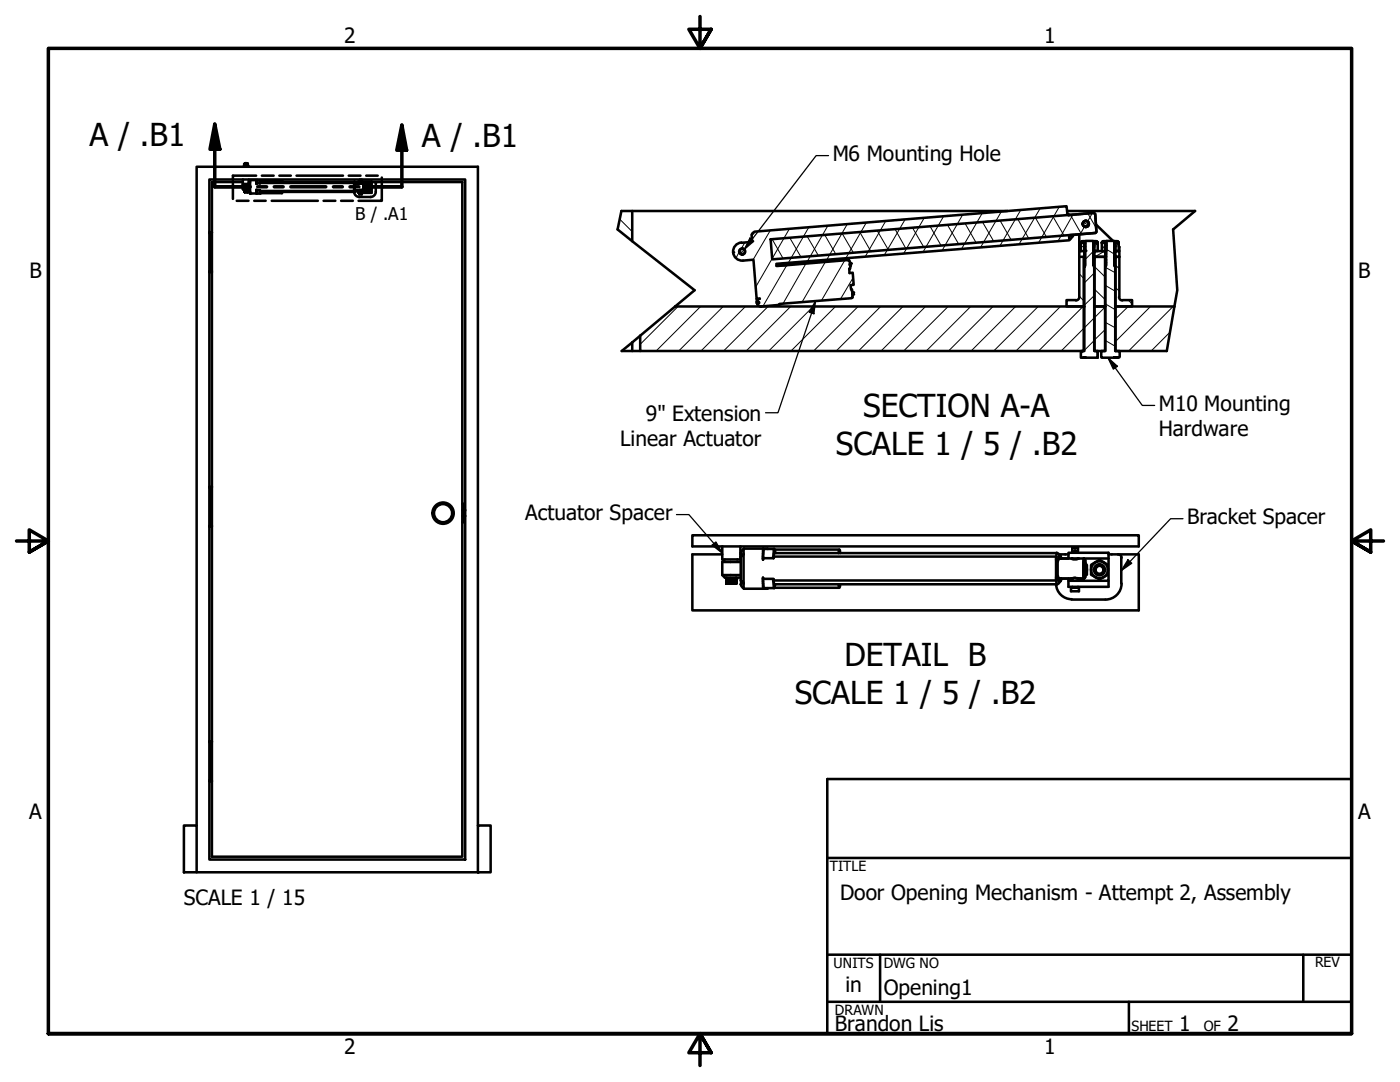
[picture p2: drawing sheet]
<svg xmlns="http://www.w3.org/2000/svg" width="279mm" height="216mm" viewBox="0 0 279 216" stroke-linecap="round" stroke-linejoin="round" font-family="sans-serif">
<!-- layer: Hatch (ANSI) -->
<g fill="none" stroke="#000" stroke-width=".2">
<path d="M123.6 43.7l2.6 2.5M147.5 50.3l-.6 1.2M148.5 49.8l-.7 .7M148.7 48.4l-.8 1.3M153.7 46l-3.4 5.8M154.1 47.8l2.2 3.8M157 52.9l-4.7 8.2M157.5 45.7l-6.7 11.6M157.6 47.4l2.2 3.8M160.8 52.6l-4.5 8M161.1 47.2l2.2 3.8M161.4 45.3l-4.1 7.2"/>
<path d="M164.6 46.9l2.2 3.8M164.7 52.3l-4.6 8M165.2 45l-4.1 7.2M168.1 46.6l2.2 3.8M168.6 51.9l-4.6 8M169.1 44.7l-4.1 7.2M170.2 55.4l-2.4 4.2M171.6 46.3l2.2 3.9M172.9 44.4l-4.1 7.2M175.1 46l2.2 3.8M176.8 44.1l-4.1 7.1M178.6 45.7l2.2 3.9"/>
<path d="M180.7 43.8l-4.2 7.1M182.1 45.5l2.2 3.8M184.5 43.4l-4.2 7.2M185.6 45.1l2.2 3.9M188.3 43.1l-4.1 7.2M189.1 44.9l2.2 3.8M192.2 42.8l-4.2 7.2M192.6 44.6l2.2 3.9M196 42.5l-4.1 7.2M196.1 44.3l2.2 3.8M199.6 44l2.2 3.9M199.8 42.2l-4.1 7.1"/>
<path d="M203.1 43.8l2.2 3.8M203.7 41.9l-4.1 7.1M206.6 43.4l2.3 3.9M207.6 41.6l-4.2 7.1M210.1 43.2l2.2 3.8M211.4 41.3l-4.1 7.2M213.6 42.9l2.2 3.8M214.1 42.9l-3 5.2M215.4 59.1l.9 .9M215.4 54.6l.9 1M216.1 48.1l.2 .4M216.2 44.4l1 .5"/>
<path d="M216.4 51.9h.1M216.4 49l-.7 .4M216.5 45.1l-.9 1.6M217.1 42.6l1.7 2.9M218 42.5l-1 1.7M218.2 50.2l-1.6 1.6M218.4 50h-.1M218.4 59l-2 1.9M218.4 54.5l-2 2M218.4 57.7l2.1 2.1M218.4 53.2l2.1 2M218.5 48.1l.2 .4"/>
<path d="M219.1 48.6l-.8 .5M220.2 48.1l.3 .4M220.5 50.1l-2 1.1M220.6 48.7l-.7 1.2M220.6 57l2 1.1M220.6 53.3l2 1.1M220.7 49.7l1.9 1.1M220.7 48.5l-.1 .1M222.4 48.1l.3 .4M222.4 49.8v.1M222.6 57.4l.8 .7M222.6 52.9l.8 .8"/>
<path d="M222.9 50.1l-.3 .2M223.2 48.5l-.7 1.2M223.2 48.4h.1M225.2 59.9l.7 .7M126 68.5l.2 .2M135.3 61.2l-7.5 7.5M139.8 61.2l-8.9 8.8M144.3 61.2l-8.9 8.8M148.8 61.2l-8.9 8.8M153.3 61.2l-8.9 8.8M157.8 61.2l-8.9 8.8M162.3 61.2l-8.9 8.8"/>
<path d="M166.8 61.2l-8.9 8.8M171.3 61.2l-8.9 8.8M175.8 61.2l-8.9 8.8M180.2 61.2l-8.9 8.8M184.7 61.2l-8.9 8.8M189.2 61.2l-8.9 8.8M193.7 61.2l-8.9 8.8M198.2 61.2l-8.9 8.8M202.7 61.2l-8.9 8.8M207.2 61.2l-8.9 8.8M211.6 61.2l-8.8 8.8M212.9 61.1v.1"/>
<path d="M216.2 61.2l-8.9 8.8M216.3 70l-.6 .6M216.3 65.5l-4.5 4.5M218.4 63.4l-2 2M218.4 67.9l-2 2M219.8 71.2l.4 .2M220.5 61.3l-2.1 2.1M220.5 65.8l-2.1 2M220.6 67.9l2 1.2M220.6 64.3l2 1.1M220.6 60.6l2 1.2M225.2 61.2l-2.6 2.4"/>
<path d="M229.6 61.2l-7 6.9M233.6 66.2l-3.9 3.8M234.1 61.2l-8.9 8.8"/>
</g>
<!-- layer: Visible (ANSI) -->
<g fill="none" stroke="#000" stroke-width=".51">
<path d="M41.8 35.8h51v135.7h-51zM48.5 36.3h-6.2v134.6h50v-134.6h-18.1M48.5 35.8v.9h1.2M48.5 36.8h1.2M48.5 37.7h1.2M48.6 33.2l.9-.1v.2M48.6 36.7l-.1 .1v.9l.1 .2h1.1M48.7 33.1l-.1 .1M48.7 37.8v.1M48.8 38h.1M48.8 32.8v.3h.6v-.3M48.8 32.8h.3"/>
<path d="M48.8 32.8h.6M48.8 38v.3zM48.8 38h.2l-.1 .3M48.8 38.3h.1M48.8 32.7l-.1 .1M48.8 32.8h.5M48.9 38v.3zM48.9 32.6h.4M48.9 32.7h.4M48.9 38.3h-.1h.6M48.9 32.6h.3h-.3M48.9 32.6h.3"/>
<path d="M48.9 32.7h.3M48.9 32.6v.2M48.9 32.7v.1M49.1 32.8h.3M49.1 38v.3M49.1 38.3v-.3v.3M49.1 38v.3zM49.1 32.8v.3M49.1 38l.1 .3zM49.2 32.6l-.3 .1M49.2 32.7l-.3 .1M49.2 32.7h.1"/>
<path d="M49.2 32.6h.1M49.3 38v.3zM49.3 32.6h-.4M49.3 32.6l-.4 .1M49.3 32.7l-.1 .1M49.3 32.6v.2M49.4 38h.1M49.4 38.3h.1M49.4 32.7l.1 .1M49.4 37.8v.1M49.4 38v.3M49.5 33.1v.1"/>
<path d="M49.5 33.2v.1M49.7 36.3v.2M49.7 35.8v.9M49.7 38.1l.2 .1M49.7 38.1v.1M49.7 36.2v.1M49.7 38.3v.1M49.7 36.5v1.6M49.8 38.1l-.1 .2 .2 .3M49.9 35.9l1.6 .1M49.9 35.9v2.7h2M49.9 36.3l-.2 .2"/>
<path d="M49.9 35.9v.1M49.9 36l-.2 .2 .1 .2M51.2 38v.6M51.2 35.9v.8v-.1M51.2 38v-.2v.8M51.2 38h.7M51.2 36.6h.7M51.9 38v.3h18.8M51.9 38v.5M51.9 36.5v-.2h18.8v.2M51.9 36.5v.1M51.9 38.1h18.8"/>
<path d="M51.9 36.5h18.8M51.9 38.5v.1M51.9 38.5h4.4M52 36.3l-.1-.3v.5M52 38.3l-.1 .3M56.2 38.3l.1 .2v-.2M56.2 36.3l.1-.3v.3M56.3 36h-5.1v.6M70.7 38.1v.3M70.7 36.5v1.6M70.7 38.3a1.05 1.05 0 0 0 1 1M70.7 36.2l.2 .3"/>
<path d="M70.7 37.8l.2 .3-.2 .2M70.8 36.7v1.1M70.9 38h1.3M70.9 36.3h.6M70.9 36.6h.6M70.9 36.5l-.2 .3M70.9 38h.1M70.9 38.1h.1M70.9 36.4h.1M70.9 36.5h.1M70.9 36.4l.1 .2M71 38l-.1 .2"/>
<path d="M71.5 38v.5h2.7v-.4M71.7 36.6h.5h-.4M71.7 38.5h.5v.3h-.5zM71.7 39.3h2.3M71.8 38h.4M71.8 36.2v-.3h.3v.3M71.8 37.9v.2M71.8 38.5h.1M71.9 36.1l.1 .1zM72.1 38h.2M72.1 37.9v.2M72.1 38.5h.1"/>
<path d="M72.2 38h.3M72.5 36.6v1.4M72.5 36.6l.1 .1M72.6 36.7v1.2zM72.6 37.1v.6M72.6 37v.7M72.6 37.9l-.1 .1M73.9 37.2l-.2-.1a.27 .27 0 0 0-.3 0 .27 .27 0 0 0-.1 .3v-.1M74.2 36.6h-2.7v-.4h2.7v1.9h-2.7M74.8 36.3l.3 .2M75 36.6v1.7a1.05 1.05 0 0 1-1.1 1M41.8 46.5h.2v7.6h-.2"/>
<path d="M41.8 46.4h.5M41.8 54.3h.5M42 46.5h.1M42 54.1h.1M42 49.3h.1M42 47.4h.1M42 51.2h.1M42 53.1h.1M42.3 46.5h-.2v7.6h.2M124 42.1h2.2v6M126.2 42.1h74.8M148 48.4a1.81 1.81 0 0 0-1.7 1.9 1.81 1.81 0 0 0 2 1.7l2.1-.2 .6 7.8h.6l-.2 .1-.3 .5"/>
<path d="M148.1 49.6a.55 .55 0 0 0-.5 .5 .55 .55 0 0 0 .5 .6M148.1 49.6l.4 .2M148.5 49.8a.52 .52 0 0 1 .1 .6 .52 .52 0 0 1-.5 .3M150.3 46.4l-.2 .4M151 59.6l.1 .9M153.8 47.8l64.5-5.3 .3 .2 .2 3.6-.2 .2-64.5 5.3zM157 52.5v.4l-2.1 .1M169.6 52.6h.2h-.2v.3l.2 .1M169.6 52.9l.2 .1M169.6 52.7h.2M169.7 53.3v.3h-.2v.9l.7-.1 .2 2.4-.7 .1 .2 .9h.2v.2M169.8 52.9l-.1 .4"/>
<path d="M169.8 52.8v.1M169.8 52.7v.1M169.8 52.8h-.2M170 58.1l.2 .4M170.1 59.1l.1 .3h-.2v.1l-14.4 1.1v.2l-3.6 .4M170.1 58.5h.1l-.1 .6M170.1 58.5l.1-.1h-.1l.1 .3h-.1M170.1 58.6h.2M213 42.6l.5 .3M213 42.1h25.5M213.1 42.9l-.2-1.8-62.3 5.1-.6 .7 .1 1.4-2.1 .2M213.1 42.9l.1 .1"/>
<path d="M213.2 42.9l5.1-.4 .3 .2 .2 3.6-.2 .2-5 .4M213.6 46.9l-.2 .2v.8l-58.5 4.7 .1 .5 14.4-1.2v.1h.1l.3 .7M213.9 46.9v.1M213.9 47l-.1 .5-.4 .3M215.4 50.1h.3M215.4 46.7v4.5M215.4 59.3a.67 .67 0 0 1-.7 .6M215.7 48.5l.9 .1h-.2l.2 .2-.2 .2 .2 .1-.2 .2 .2 .1-.2 .2 .2 .2-.2 .1 .2 .1-.9 .1M215.7 48.5v1.6M216 48.1l-.3 .4M216 48.1h.6v.4h-.9M216 48.1h.3z"/>
<path d="M216 48.1l-.2 .1-.1 .3M216.3 51.2h-.9v8M216.3 51.2v10h-3.4v-1.3h1.9M216.3 51.2h.2M216.3 48.1h.2M216.4 49.9h.1M216.4 49.6h.1M216.4 49.3h.1M216.4 48.7h.1M216.4 49h.1M216.5 48.1h1.6l.3 .4-.2 .1 .2 .2-.2 .1 .2 .2-.2 .1 .2 .1-.2 .2 .2 .2-.2 .1 .2 .2-.2 .1 .2 .2-.2 .1 .2 .1-.2 .2 .2 .2-.2 .1 .2 .2-.2 .1 .2 .1-.2 .2 .2 .2-.2 .1 .2 .2-.2 .1 .2 .2-.2 .1 .2 .1-.2 .2 .2 .2-.2 .1 .2 .2v16.7h.7v1.4h-3.4v-1.4h.7v-16.9l.2-.1-.2-.1 .2-.2-.2-.1 .2-.1-.2-.2 .2-.2-.2-.2 .2-.1-.2-.1 .2-.2-.2-.1 .2-.2-.2-.1 .2-.2-.2-.1 .2-.2-.2-.1 .2-.1-.2-.2 .2-.2-.2-.2 .2-.1-.2-.1 .2-.2-.2-.1 .2-.2-.2-.1 .2-.2-.2-.2 .2-.1-.2-.2zM218.2 50.1h.2"/>
<path d="M218.2 48.1h.2M218.2 51.2h.2M218.3 48.5h.1M218.3 50h.1M218.3 49.7h.1M218.3 49.4h.1M218.3 48.8h.1M218.3 49.1h.1M218.4 50.1h2.2v1.1h-2.2zM218.4 48.1h.4zM218.4 51.2h2.1v10h-2.1zM218.8 48.1l.3 .4"/>
<path d="M218.8 48.1h-.6v.4h.9M218.8 44.8l3.3 3.3M219.1 48.5v1.6h-.7M219.1 48.5h-.8l-.1 .1 .2 .2-.2 .2 .2 .1-.2 .1 .2 .2-.2 .1 .2 .2-.2 .1 .2 .2-.2 .1h.2M219.9 48.5l.9 .1h-.2l.2 .2-.2 .2 .2 .1-.2 .2 .2 .1-.2 .2 .2 .2-.2 .1 .2 .1-.9 .1zM220.2 48.1l-.3 .4M220.2 48.1h.6v.4h-.9M220.2 48.1h.3zM220.5 48.1h.3M220.6 49.8l.2 .1h-.2M220.6 49.6h.2M220.6 48.6l.2 .1h-.2"/>
<path d="M220.6 49h.2M220.6 48.3l.2-.2h1.5l.3 .2-.2 .2 .2 .1-.2 .2 .2 .2-.2 .1 .2 .1-.2 .2 .2 .1-.2 .2 .2 .1-.2 .2 .2 .2-.2 .1 .2 .1-.2 .2 .2 .1-.2 .2 .2 .2-.2 .1 .2 .2-.2 .1 .2 .1-.2 .2 .2 .1-.2 .2 .2 .2-.2 .1 .2 .1-.2 .2 .2 .1-.2 .2 .2 .1v16.9h.9v1.2l-.2 .2-3.5-.1v-1.3h.8v-16.7l.1-.2-.1-.1 .2-.1-.2-.1 .2-.2-.2-.1 .2-.2-.2-.2 .2-.1-.2-.1 .2-.2-.2-.1 .2-.2-.2-.2 .2-.1-.2-.2 .2-.1-.2-.1 .2-.2-.2-.1 .2-.2-.2-.2 .2-.1-.2-.2 .2-.1-.2-.1 .2-.2-.2-.2 .2-.1-.2-.2 .2-.2-.2-.1 .2-.1zM220.6 50.1h.1M220.8 49.3h-.2h.2M222.4 48.6l.2-.1h.7v1.6h-.8l.1-.1-.2-.2 .2-.1-.2-.2 .2-.1-.2-.2 .2-.1-.2-.1 .2-.2zM222.4 50h.2M222.4 49.4h.2M222.4 49.7h.2h-.2M222.4 48.8h.2M222.4 51.2h.2M222.4 50.1h.1M222.4 48.1h.2"/>
<path d="M222.6 50.1h.8v1.1h-.8zM222.6 48.5h-.2M222.6 49.1h-.2h.2M222.6 48.1h.3zM222.9 48.1l.4 .4M222.9 48.1h-.5v.4h.9M223.3 49.1l.1 .2v.8M223.3 59.3a.67 .67 0 0 0 .7 .6M223.4 59.2v-8h-.8v10h3.3v-1.3h-1.9M126.2 68.3v1.7h-2.1M126.2 70h1.6M134.7 61.2h81.7"/>
<path d="M151.1 60.2l.4 .1v.2h-.4l.1 .4 .5 .2M151.1 60.2l.3 .1-.3 .1zM151.1 60.4v.1M151.9 61.1l-.1 .1M216.3 61.2v8.8h-88.5v-3M216.3 71.4h.1M216.5 71.3l.1 .1M218.4 61.2h.1M218.4 61.2h2.1v8.8h-2.1zM219.1 70v1.4M220.5 61.2h.1M222.4 71.4h.1"/>
<path d="M222.6 61.2h.1M222.6 71.4h.1M222.6 71.3v.1M222.7 71.4h.1M222.7 71.3v.1M222.8 71.3v.1M222.8 71.4h.1M234.4 61.2h-11.8v8.8h10.3M41.8 97.3h.2v7.6h-.2M41.8 97.2h.5M42 97.3h.1M42 98.2h.1"/>
<path d="M42.3 97.3h-.2v7.6h.2M41.8 105.1h.5M42 104.9h.1M42 100.1h.1M42 102h.1M42 103.9h.1M92.3 100.5h.1v3.8h-.1M92.4 102.9h.4M92.4 101.9h.4M92.4 103h.4M92.4 101.7h.4M138.2 110.6h5.9"/>
<path d="M138.2 109h89.1M144.1 109v2.6h3.7M144.1 112.1h3.7M144.1 114.7h3.7M144.7 111.6l-.6 .5v2.6l.6 .6h3.1M145 115.5h.1M145 116.4h.1M145 116.4v.1M145 115.3v1.2l1.9-.1M145 115.5v.9M145.1 115.5v.9zM145.2 115.5h.1"/>
<path d="M145.2 116.4h.1M145.2 115.5v.9v-.9M145.2 115.5v.9v-.9h.4v.9h-.4zM145.3 116.4v-.9v.9M145.4 116.4v-.9v.9M145.5 116.4v-.9v.9M145.7 115.5v.9v-.9M145.8 115.5v.9v-.9M145.9 115.5h.1v.9h-.1zM145.9 116.4v-.9v.9M146 115.5v.9M146.1 115.5v.9"/>
<path d="M146.2 115.5h.2v.9h-.2zM146.2 115.5v.9v-.9M146.3 115.5v.9v-.9M146.4 116.4v-.9v.9M146.5 116.4v-.9v.9M146.6 116.4v-.9v.9M146.6 115.5h.1v.9v-.9v.9h-.1zM146.8 115.5h.1zM146.8 116.4v-.9v.9M146.9 115.5v.9zM146.9 116.4h.1M146.9 115.3v.2"/>
<path d="M146.9 115.5h.1M146.9 115.5v.9M147.8 110.6h.1v.5M147.8 109v2.6M147.8 110.3v.1M147.8 116.5v.1M147.9 115.9v.4M147.9 110.4l.2 .5M147.9 116.7l.2 .4 .3 .2M148.1 116l-.2 .6M148.4 110.6l-.6 .5v4.7l.6 .5M148.5 109.6l-.4 .2-.2 .5"/>
<path d="M148.5 109.5v8h4.7v-.2M148.5 109.5h4.7M148.5 109.5l-.1 .1M152.3 115.5l.1 1.8h2.1M152.3 115.5v-.2v2.2M152.3 115.5h2.1M152.3 111.4h2.1M152.3 109.5v2.2v-.3M154.4 115.8l.1 .8h56.4M154.4 115.8v-.2l.1 1.7M154.4 111.1h56.4M154.5 109.5h-2.1l-.1 1.9"/>
<path d="M154.6 109.7h12.9M154.6 117.3h12.9M154.7 116.6l-.2 .7M154.8 110.4l-.3-.9-.1 1.9M167.3 116.6l.2 .6 .2-.6M167.3 110.4l.2-.7 .2 .7M210.8 116.5a3.1 3.1 0 0 0 3.1 3.1M210.8 111.1v4.7h-56.4M210.8 111.1l.1 .7M210.9 115.1v1.5M210.9 110.4h-56.4l-.1 1M210.9 110.3l-.1 .8"/>
<path d="M210.9 110.3a.79 .79 0 0 1 .6 .7M210.9 111.8v2.8a.57 .57 0 0 0 .4 .8l.2 .4M211.1 111.8v3.4M211.4 115.4h2.5l.5-.1 .9 .1M211.4 110.6h1.8M211.4 111.4h1.8M211.5 115.7v.3zM211.5 110.9v.4zM211.5 110.9l.3 .5M211.5 115.9a.79 .79 0 0 1-.6 .7M211.5 111.1l-.2 .5-.4 .3M211.8 115.4l-.3 .6"/>
<path d="M211.8 115.4v.2zM211.8 111.4h.1M213.2 115.4v1.7h8v-1.2M213.7 117.3h1.6v.7h-1.6zM213.9 111.4l.2 .2 1.2-.2M213.9 119.6h6.7M214 111.4l-.1 .1 1 .1 .4-.2M214 110.3v-1h1.1v1M214 117.1v.2M215.1 111.4v.1M215.1 115.4v.5M215.1 117.1v.2"/>
<path d="M215.3 115.4h-1.3h-.1h.1v.5M215.3 111.4h-2.1v-1.1h8v5.6h-8M215.3 111.4h5.9M215.3 115.4h1M215.6 115.4l-.5 .2M216.3 111.4l-.1 .6v3l.1 .4M216.3 111.4l-.1 .7v2.8l.1 .5M216.3 111.4l.2 .3M216.5 111.7l.2 1.8-.2 1.8-.1-.8zM216.5 115.3l-.2 .1M216.7 112.5l.2 .2v2l-.2 .1M216.7 112.8l.2 .9-.3 .9"/>
<path d="M217.7 112.7l1.8-1 1.6 1v2l-1.6 .9-1.8-.9zM218.8 113.2a.82 .82 0 0 1 .7-.4 .82 .82 0 0 1 .7 .5M218.8 113.2l-.2 .6v-.5M221.2 110.6h6.1M223.2 110.6a.67 .67 0 0 1 .6 .7M223.8 111.3v5.2M223.8 116.4a3.2 3.2 0 0 1-3.2 3.2M41.8 148.1h.2v7.6h-.2M41.8 148h.5M41.8 155.9h.5M42 148.1h.1M42 155.7h.1"/>
<path d="M42 150.9h.1M42 149h.1M42 152.8h.1M42 154.7h.1M42.3 148.1h-.2v7.6h.2M36.7 164.7h2.5v9.4h-2.5zM39.2 164.7v-131.4h56.2v131.4M39.2 174.1h56.2M95.4 164.7h2.5v9.4h-2.5z"/>
<circle cx="73.6" cy="37.4" r=".29"/>
<circle cx="73.6" cy="37.4" r=".54"/>
<circle cx="73.6" cy="37.4" r=".35"/>
<circle cx="73.6" cy="37.4" r=".57"/>
<circle cx="148.1" cy="50.2" r=".6"/>
<circle cx="216.7" cy="44.7" r=".6"/>
<circle cx="88.4" cy="102.4" r="1.81"/>
<circle cx="88.4" cy="102.4" r="2.13"/>
<circle cx="214.6" cy="110" r=".19"/>
<circle cx="219.4" cy="113.7" r=".79"/>
<circle cx="219.4" cy="113.7" r="1.68"/>
<circle cx="219.4" cy="113.7" r="1.11"/>
</g>
<g fill="#000">
<circle cx="48.8" cy="38" r=".25"/>
<circle cx="48.8" cy="33.1" r=".25"/>
<circle cx="48.8" cy="38.3" r=".25"/>
<circle cx="48.9" cy="32.6" r=".25"/>
<circle cx="48.9" cy="32.8" r=".25"/>
<circle cx="48.9" cy="32.7" r=".25"/>
<circle cx="49" cy="38" r=".25"/>
<circle cx="49" cy="38.3" r=".25"/>
<circle cx="49.1" cy="38" r=".25"/>
<circle cx="49.1" cy="38.3" r=".25"/>
<circle cx="49.2" cy="38.3" r=".25"/>
<circle cx="49.2" cy="32.6" r=".25"/>
<circle cx="49.2" cy="32.7" r=".25"/>
<circle cx="49.2" cy="38" r=".25"/>
<circle cx="49.3" cy="38" r=".25"/>
<circle cx="49.3" cy="38.3" r=".25"/>
<circle cx="49.3" cy="32.8" r=".25"/>
<circle cx="49.4" cy="38" r=".25"/>
<circle cx="49.4" cy="33.1" r=".25"/>
<circle cx="49.4" cy="38.3" r=".25"/>
<circle cx="49.9" cy="38.6" r=".25"/>
<circle cx="51.2" cy="36.6" r=".25"/>
<circle cx="51.2" cy="38" r=".25"/>
<circle cx="51.2" cy="36" r=".25"/>
<circle cx="51.5" cy="38.6" r=".25"/>
<circle cx="51.9" cy="36" r=".25"/>
<circle cx="51.9" cy="38.3" r=".25"/>
<circle cx="51.9" cy="36.3" r=".25"/>
<circle cx="70.9" cy="36.5" r=".25"/>
<circle cx="70.9" cy="38.2" r=".25"/>
<circle cx="70.9" cy="38" r=".25"/>
<circle cx="70.9" cy="38.1" r=".25"/>
<circle cx="70.9" cy="36.6" r=".25"/>
<circle cx="70.9" cy="36.4" r=".25"/>
<circle cx="71" cy="36.6" r=".25"/>
<circle cx="71" cy="38" r=".25"/>
<circle cx="71.8" cy="36.6" r=".25"/>
<circle cx="72.1" cy="36.6" r=".25"/>
<circle cx="72.5" cy="36.6" r=".25"/>
<circle cx="146.3" cy="50.4" r=".25"/>
<circle cx="169.8" cy="52.6" r=".25"/>
<circle cx="170.2" cy="58.4" r=".25"/>
<circle cx="170.2" cy="58.7" r=".25"/>
<circle cx="213.9" cy="47.2" r=".25"/>
<circle cx="216.4" cy="50.1" r=".25"/>
<circle cx="216.6" cy="50" r=".25"/>
<circle cx="218.2" cy="50.1" r=".25"/>
<circle cx="222.6" cy="50.1" r=".25"/>
<circle cx="151.1" cy="60.6" r=".25"/>
<circle cx="216.3" cy="71.4" r=".25"/>
<circle cx="216.5" cy="71.4" r=".25"/>
<circle cx="222.4" cy="71.4" r=".25"/>
<circle cx="145" cy="115.5" r=".25"/>
<circle cx="145" cy="116.4" r=".25"/>
<circle cx="145.1" cy="115.5" r=".25"/>
<circle cx="145.1" cy="116.4" r=".25"/>
<circle cx="145.2" cy="116.4" r=".25"/>
<circle cx="145.2" cy="115.5" r=".25"/>
<circle cx="145.3" cy="115.5" r=".25"/>
<circle cx="145.3" cy="116.4" r=".25"/>
<circle cx="145.4" cy="115.5" r=".25"/>
<circle cx="145.4" cy="116.4" r=".25"/>
<circle cx="145.5" cy="115.5" r=".25"/>
<circle cx="145.5" cy="116.4" r=".25"/>
<circle cx="145.6" cy="115.5" r=".25"/>
<circle cx="145.6" cy="116.4" r=".25"/>
<circle cx="145.7" cy="115.5" r=".25"/>
<circle cx="145.7" cy="116.4" r=".25"/>
<circle cx="145.8" cy="116.4" r=".25"/>
<circle cx="145.8" cy="115.5" r=".25"/>
<circle cx="145.9" cy="116.4" r=".25"/>
<circle cx="145.9" cy="115.5" r=".25"/>
<circle cx="146" cy="115.5" r=".25"/>
<circle cx="146" cy="116.4" r=".25"/>
<circle cx="146.1" cy="116.4" r=".25"/>
<circle cx="146.1" cy="115.5" r=".25"/>
<circle cx="146.2" cy="115.5" r=".25"/>
<circle cx="146.2" cy="116.4" r=".25"/>
<circle cx="146.3" cy="116.4" r=".25"/>
<circle cx="146.3" cy="115.5" r=".25"/>
<circle cx="146.4" cy="116.4" r=".25"/>
<circle cx="146.4" cy="115.5" r=".25"/>
<circle cx="146.5" cy="116.4" r=".25"/>
<circle cx="146.5" cy="115.5" r=".25"/>
<circle cx="146.6" cy="116.4" r=".25"/>
<circle cx="146.6" cy="115.5" r=".25"/>
<circle cx="146.7" cy="115.5" r=".25"/>
<circle cx="146.7" cy="116.4" r=".25"/>
<circle cx="146.8" cy="115.5" r=".25"/>
<circle cx="146.8" cy="116.4" r=".25"/>
<circle cx="146.9" cy="115.5" r=".25"/>
<circle cx="152.3" cy="111.4" r=".25"/>
<circle cx="152.3" cy="115.5" r=".25"/>
<circle cx="154.5" cy="116.6" r=".25"/>
<circle cx="154.5" cy="110.4" r=".25"/>
<circle cx="210.8" cy="115.8" r=".25"/>
<circle cx="211.5" cy="116" r=".25"/>
<circle cx="211.5" cy="115.7" r=".25"/>
<circle cx="211.5" cy="111.3" r=".25"/>
<circle cx="211.5" cy="110.9" r=".25"/>
<circle cx="211.5" cy="115.8" r=".25"/>
<circle cx="211.5" cy="115.9" r=".25"/>
<circle cx="211.5" cy="111.1" r=".25"/>
<circle cx="211.8" cy="115.6" r=".25"/>
<circle cx="211.8" cy="111.4" r=".25"/>
<circle cx="95.4" cy="174.1" r=".25"/>
</g>
<!-- layer: Break Line (ANSI) -->
<path d="M124 42.1l-.7 3.7 15.3 12.1-14.5 12.1M238.5 42.1l-4.4 3.7 .8 12.1-2 12.1M138.2 110.6v11.2h89.1v-11.2M138.2 109v-2.2h89.1v2.2" fill="none" stroke="#000" stroke-width=".51"/>
<!-- layer: Section Line (ANSI) -->
<path d="M42.9 24.8l1 5h-2zM42.9 24.8v12.5h7M51.4 37.3h1.8M54.7 37.3h1.8M58 37.3h7M66.5 37.3h1.8M69.8 37.3h1.8M80.2 25l1 5h-2zM80.2 25v12.3h-7" fill="none" stroke="#000" stroke-width=".7"/>
<path d="M42.9 24.8l1 5h-2zM80.2 25l1 5h-2z" fill="#000"/>
<!-- layer: Detail Boundary (ANSI) -->
<path d="M51.1 35.1h-4.6v4.6M52.3 35.1h2.3M55.8 35.1h2.2M59.2 35.1h9.3M69.6 35.1h2.3M73.1 35.1h2.3M76.2 35.4v4.7h-4.6M47.2 40.1h2.4M50.7 40.1h2.3M54.2 40.1h9.2M64.6 40.1h2.3M68.1 40.1h2.3" fill="none" stroke="#000" stroke-width=".51"/>
<!-- layer: Border (ANSI) -->
<path d="M139.7 3.3v6.4l-2.2-3.9h4.4l-2.2 3.9 2.2-3.9M3.3 107.9h6.4l-3.9-2.2v4.5l3.9-2.3-3.9 2.3M276.1 107.9h-6.4l3.9-2.2v4.5l-3.9-2.3 3.9 2.3M9.7 206.2v-196.5h260v196.5h-260h260M141.9 210.1l-2.2-3.9 2.2 3.9h-4.4l2.2-3.9v6.4" fill="none" stroke="#000" stroke-width=".7"/>
<!-- layer: Title (ANSI) -->
<path d="M165.1 155.4h104.6v50.8h-104.6zM165.1 171.2h104.6M165.1 190.5h104.6M165.1 199.9h104.6M175.6 190.5v9.4M225.3 199.9v6.3M260.1 190.5v9.4" fill="none" stroke="#000" stroke-width=".51"/>
<!-- layer: Symbol (ANSI) -->
<path d="M165.4 31.1h-2.5l-14.4 18.7M149.7 47.5l.7 .6-1.9 1.7zM162.8 60.1l-.4 2.5-.9-.3zM162.8 60.1l-7.5 22.3h-2.5M221.1 71.4l1.9 1.7-.8 .6zM221.1 71.4l6.9 9.5h2.4M135 102.7h2.5l6.6 7.7M142.1 108.8l.8-.7 1.2 2.3zM225.1 111.7l.8 .7-2.1 1.5zM236.1 103.5h-2.5l-9.8 10.4" fill="none" stroke="#000" stroke-width=".25"/>
<path d="M149.7 47.5l.7 .6-1.9 1.7zM162.8 60.1l-.4 2.5-.9-.3zM221.1 71.4l1.9 1.7-.8 .6zM142.1 108.8l.8-.7 1.2 2.3zM225.1 111.7l.8 .7-2.1 1.5z" fill="#000"/>
<g font-size="6.3">
<text x="17.8" y="29.1">A / .B1</text>
<text x="84.2" y="29.3">A / .B1</text>
<text x="172.3" y="83.2">SECTION A-A</text>
<text x="166.8" y="90.7">SCALE 1 / 5 / .B2</text>
<text x="168.5" y="132.9">DETAIL B</text>
<text x="158.6" y="140.4">SCALE 1 / 5 / .B2</text>
</g>
<g font-size="4.2">
<text x="68.7" y="8.6">2</text>
<text x="208.4" y="8.6">1</text>
<text x="166.2" y="32.2">M6 Mounting Hole</text>
<text x="5.9" y="55.5">B</text>
<text x="271.1" y="55.5">B</text>
<text x="128.9" y="83.9">9&quot; Extension</text>
<text x="231.3" y="82">M10 Mounting</text>
<text x="123.8" y="89">Linear Actuator</text>
<text x="231.3" y="87">Hardware</text>
<text x="104.8" y="103.8">Actuator Spacer</text>
<text x="236.9" y="104.6">Bracket Spacer</text>
<text x="5.8" y="163.4">A</text>
<text x="271" y="163.4">A</text>
<text x="167.6" y="179.6">Door Opening Mechanism - Attempt 2, Assembly</text>
<text x="36.7" y="180.7">SCALE 1 / 15</text>
<text x="168.7" y="198">in</text>
<text x="176.4" y="198.6">Opening1</text>
<text x="166.6" y="205.7">Brandon Lis</text>
<text x="235.3" y="205.7">1</text>
<text x="245" y="205.7">2</text>
<text x="68.7" y="210.3">2</text>
<text x="208.4" y="210.3">1</text>
</g>
<text font-size="3.5" x="70.9" y="43.8">B / .A1</text>
<g font-size="2.8">
<text x="165.6" y="173.7">TITLE</text>
<text x="166.4" y="193.1">UNITS</text>
<text x="176.4" y="193.2">DWG NO</text>
<text x="262.4" y="193">REV</text>
<text x="166.6" y="202.4">DRAWN</text>
<text x="225.8" y="205.7">SHEET</text>
<text x="240.2" y="205.7">OF</text>
</g>
</svg>
